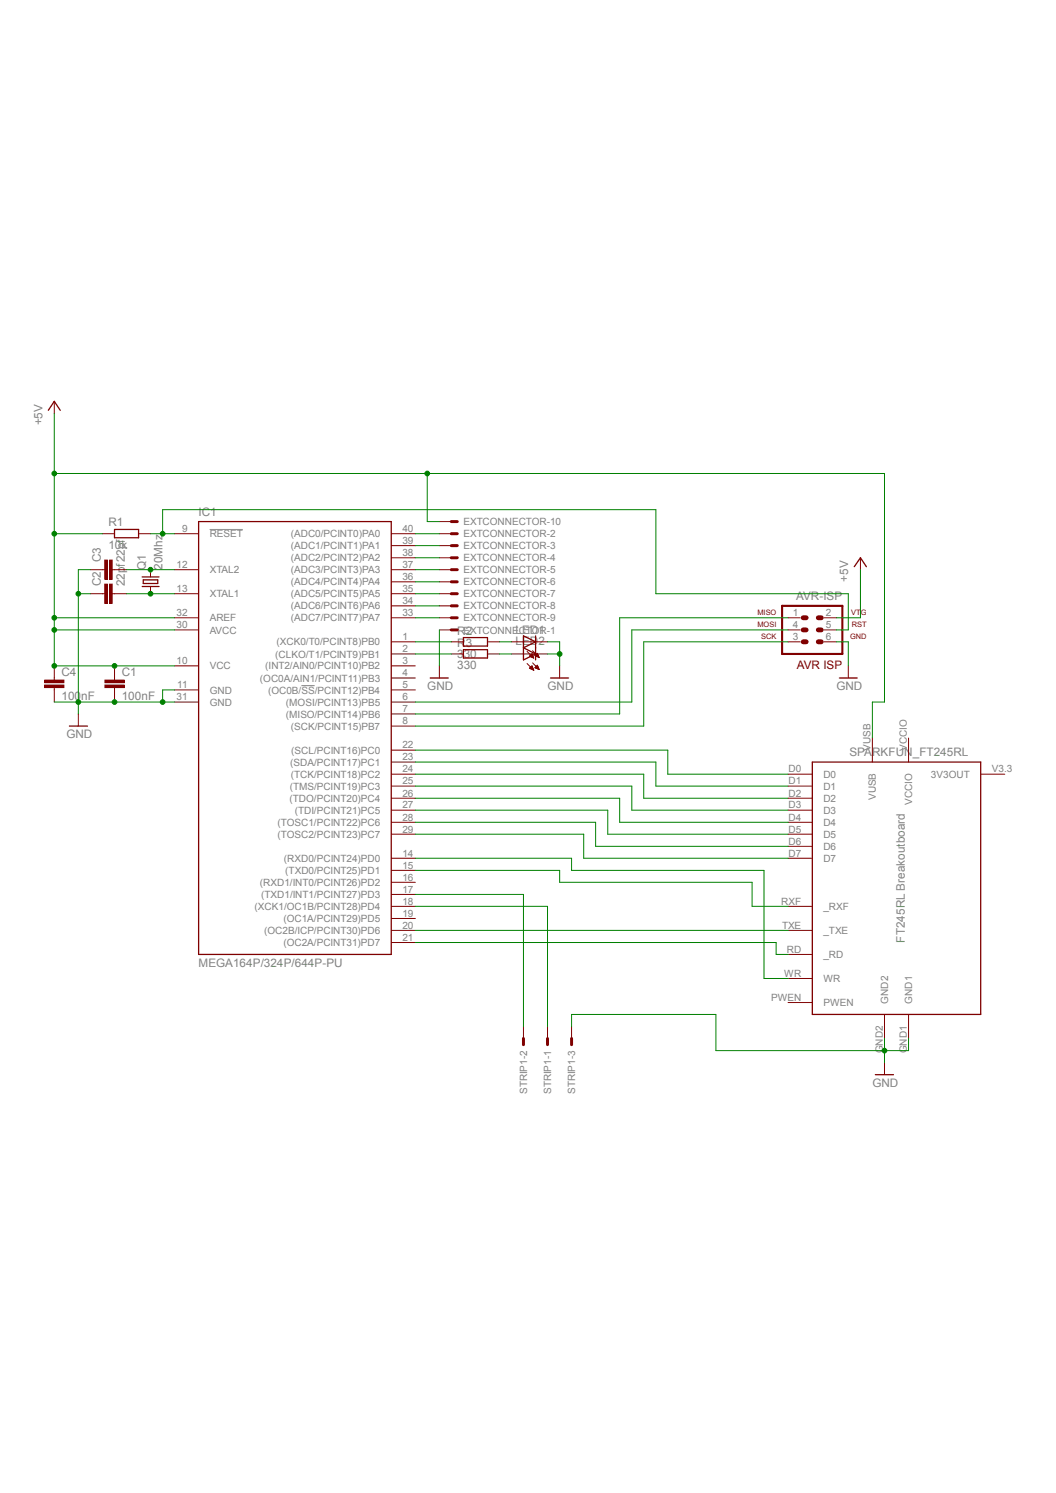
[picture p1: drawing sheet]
<svg xmlns="http://www.w3.org/2000/svg" width="210mm" height="297mm" viewBox="0 0 210 297" stroke-linecap="round" stroke-linejoin="round" font-family="sans-serif">
<path d="M41.7 105.3h6.6M59.9 136.4h2.7" fill="none" stroke="#808080" stroke-width=".2"/>
<path d="M9.6 81.6l1.2-1.8 1.2 1.8M22.8 105.3h4.8v1.7h-4.8zM39.5 103.8h38.3v86.1h-38.3z" fill="none" stroke="#800000" stroke-width=".25"/>
<g fill="none" stroke="#800000" stroke-width=".2">
<path d="M10.8 79.8v2.5M20.4 106.2h2.4M27.6 106.2h2.3M34.7 106.2h4.8M34.7 113.3h4.8M34.7 118.1h4.8M77.8 106.2h4.8M77.8 113.3h4.8M77.8 118.1h4.8M77.8 115.7h4.8M77.8 111h4.8M77.8 108.5h4.8"/>
<path d="M22.8 134.9v.4M22.8 136.8v.4M34.7 132.5h4.8M34.7 137.2h4.8M34.7 139.7h4.8M34.7 125.3h4.8M34.7 122.9h4.8M77.8 127.7h4.8M77.8 130.1h4.8M77.8 132.5h4.8M77.8 134.9h4.8M77.8 137.2h4.8"/>
<path d="M77.8 139.7h4.8M77.8 122.9h4.8M77.8 120.5h4.8M77.8 142h4.8M77.8 144.4h4.8M77.8 149.2h4.8M77.8 151.6h4.8M77.8 154h4.8M77.8 156.4h4.8M77.8 158.8h4.8M77.8 170.7h4.8M77.8 173.1h4.8"/>
<path d="M77.8 175.5h4.8M77.8 177.9h4.8M77.8 161.2h4.8M77.8 163.6h4.8M77.8 165.9h4.8M77.8 180.3h4.8M77.8 182.7h4.8M77.8 185.1h4.8M77.8 187.5h4.8"/>
</g>
<path d="M20.9 136.3h3.8v.5h-3.8z" fill-rule="evenodd" fill="#800000"/>
<path d="M20.9 136.3h3.8v.5h-3.8z" fill="none" stroke="#800000" stroke-width=".2"/>
<path d="M20.9 135.3h3.8v.5h-3.8z" fill-rule="evenodd" fill="#800000"/>
<path d="M20.4 118.1h.4M22.3 118.1h.5M29.9 113.3v1.5M29.9 116.7v1.4M20.9 135.3h3.8v.5h-3.8zM22.8 132.5v2.4M22.8 137.2v2.5" fill="none" stroke="#800000" stroke-width=".2"/>
<path d="M28.3 114.8h3.3M28.3 116.7h3.3M28.5 115.4h2.9v.7h-2.9z" fill="none" stroke="#800000" stroke-width=".25"/>
<path d="M21.8 116.2h.5v3.8h-.5z" fill-rule="evenodd" fill="#800000"/>
<path d="M21.8 116.2h.5v3.8h-.5z" fill="none" stroke="#800000" stroke-width=".2"/>
<path d="M20.8 116.2h.5v3.8h-.5z" fill-rule="evenodd" fill="#800000"/>
<path d="M18 118.1h2.4M20.4 113.3h.4M20.8 116.2h.5v3.8h-.5zM22.3 113.3h.5M22.8 118.1h2.3" fill="none" stroke="#800000" stroke-width=".2"/>
<path d="M21.8 111.4h.5v3.8h-.5z" fill-rule="evenodd" fill="#800000"/>
<path d="M21.8 111.4h.5v3.8h-.5z" fill="none" stroke="#800000" stroke-width=".2"/>
<path d="M20.8 111.4h.5v3.8h-.5z" fill-rule="evenodd" fill="#800000"/>
<g fill="none" stroke="#800000" stroke-width=".2">
<path d="M18 113.3h2.4M20.8 111.4h.5v3.8h-.5zM22.8 113.3h2.3M171.1 111v2.3M10.8 134.9v.4M10.8 136.8v.4M89.7 127.7h2.5M89.7 130.1h2.5M96.9 127.7h2.4M96.9 130.1h2.4M101.7 127.7h7.2M101.7 130.1h7.2"/>
<path d="M104.8 129.6l1.3 1.3M104.8 132l1.3 1.3M105.3 130.6l.5-.5 .3 .8zM105.3 132.9l.5-.4 .3 .8zM105.3 130.6h.7M105.4 130.5h.6M105.4 133h.6M105.4 132.9h.6M105.5 130.4h.4M105.5 132.8h.4M105.5 132.7h.4M105.5 130.6h.5"/>
<path d="M105.5 130.3h.4M105.5 133.1h.5M105.6 132.6h.3M105.6 130.3h.3M105.7 130.2h.1M105.7 132.6h.1M105.7 130.7h.3M105.7 133.1h.3M105.7 132.5h.1M105.9 129.5l1.3 1.3M105.9 130.8h.2M105.9 131.9l1.3 1.3"/>
<path d="M105.9 133.2h.2M106.1 130.9h.1M106.1 133.3h.1M106.4 130.4h.7M106.4 130.4l.8 .4M106.4 130.4l.4-.4 .4 .8M106.4 132.8h.7M106.5 130.3h.5M106.5 132.7h.5M106.5 130.5h.6M106.5 132.9h.6M106.6 130.3h.4"/>
<path d="M106.6 132.6h.4M106.6 130.2h.3M106.6 132.6h.3M106.7 130.6h.4M106.7 133h.4M106.7 132.5h.2M106.8 130h.1M106.8 132.4h.1M106.8 132.3l.4 .9-.8-.4zM106.9 130.6h.2M106.9 133.1h.2M107.1 130.7h.1"/>
<path d="M107.1 133.1h.1M111.3 132.5v2.4M156.7 127.7h2.4M156.7 122.9h2.4M156.7 125.3h2.4M163.9 127.7h2.4M163.9 122.9h2.4M163.9 125.3h2.4M168.7 132.5v2.4M15.6 142v2.4M156.7 154h4.8M156.7 156.4h4.8"/>
<path d="M156.7 158.8h4.8M173.5 146.8v4.8M180.7 146.8v4.8M195 154h4.8M156.7 161.2h4.8M156.7 163.6h4.8M156.7 165.9h4.8M156.7 168.4h4.8M156.7 170.7h4.8M156.7 180.3h4.8M156.7 185.1h4.8M156.7 189.9h4.8"/>
<path d="M156.7 194.6h4.8M156.7 199.4h4.8M104.1 204.2v2.4M108.9 204.2v2.4M113.7 204.2v2.4M175.9 201.8v4.8M175.9 211.4v2.4M180.7 201.8v4.8"/>
</g>
<path d="M169.9 112.7l1.2-1.7 1.2 1.7M92.2 126.8h4.7v1.7h-4.7zM92.2 129.2h4.7v1.7h-4.7zM104.1 126.5l2.4 1.2-2.4 1.2 2.4 1.2-2.4 1.2zM106.5 126.5v4.8M109.5 134.9h3.6M166.9 134.9h3.6M13.8 144.4h3.6M161.5 151.6h33.5v50.2h-33.5zM174.1 213.8h3.6" fill="none" stroke="#800000" stroke-width=".25"/>
<path d="M155.5 120.5h12v9.6h-12z" fill="none" stroke="#800000" stroke-width=".42"/>
<path d="M159.7 122.9h.6M159.7 125.3h.6M159.7 127.7h.6M162.7 122.9h.6M162.7 125.3h.6M162.7 127.7h.6" fill="none" stroke="#800000" stroke-width=".97"/>
<path d="M104.1 206.6v1.2M108.9 206.6v1.2M113.7 206.6v1.2" fill="none" stroke="#800000" stroke-width=".59"/>
<path d="M8.9 136.3h3.8v.5h-3.8z" fill-rule="evenodd" fill="#800000"/>
<path d="M8.9 136.3h3.8v.5h-3.8z" fill="none" stroke="#800000" stroke-width=".2"/>
<path d="M8.9 135.3h3.8v.5h-3.8z" fill-rule="evenodd" fill="#800000"/>
<g fill="none" stroke="#800000" stroke-width=".2">
<path d="M87.4 106.2h2.3M87.4 108.5h2.3M87.4 111h2.3M87.4 113.3h2.3M87.4 115.7h2.3M87.4 118.1h2.3M87.4 103.8h2.3M8.9 135.3h3.8v.5h-3.8zM10.8 132.5v2.4M10.8 137.2v2.5M87.4 125.3h2.3M87.4 120.5h2.3"/>
<path d="M87.4 122.9h2.3M87.4 132.5v2.4"/>
</g>
<path d="M89.7 106.2h1.2M89.7 108.5h1.2M89.7 111h1.2M89.7 113.3h1.2M89.7 115.7h1.2M89.7 118.1h1.2M89.7 103.8h1.2M89.7 125.3h1.2M89.7 120.5h1.2M89.7 122.9h1.2" fill="none" stroke="#800000" stroke-width=".59"/>
<path d="M85.6 134.9h3.6" fill="none" stroke="#800000" stroke-width=".25"/>
<path d="M29.9 106.2h4.8M32.3 106.2v-4.8h98.1v16.7M156.7 127.7h-28.7v16.7h-45.4M156.7 122.9h-33.5v19.1h-40.6" fill="none" stroke="#008000" stroke-width=".2"/>
<circle cx="32.3" cy="106.2" r=".46" fill="#008000"/>
<g fill="none" stroke="#008000" stroke-width=".2">
<path d="M15.6 118.1h2.4M18 113.3h-2.4v28.7M130.4 118.1h38.3v7.2h-2.4M15.6 139.7h19.1M34.7 137.2h-2.4v2.5"/>
<circle cx="32.3" cy="106.2" r=".46"/>
</g>
<circle cx="15.6" cy="118.1" r=".46" fill="#008000"/>
<circle cx="15.6" cy="118.1" r=".46" fill="none" stroke="#008000" stroke-width=".2"/>
<circle cx="32.3" cy="139.7" r=".46" fill="#008000"/>
<circle cx="32.3" cy="139.7" r=".46" fill="none" stroke="#008000" stroke-width=".2"/>
<circle cx="22.8" cy="139.7" r=".46" fill="#008000"/>
<circle cx="22.8" cy="139.7" r=".46" fill="none" stroke="#008000" stroke-width=".2"/>
<circle cx="15.6" cy="139.7" r=".46" fill="#008000"/>
<g fill="none" stroke="#008000" stroke-width=".2">
<path d="M10.8 139.7h4.8M175.9 206.6v4.8"/>
<circle cx="15.6" cy="139.7" r=".46"/>
</g>
<circle cx="175.9" cy="209" r=".46" fill="#008000"/>
<g fill="none" stroke="#008000" stroke-width=".2">
<path d="M108.9 127.7h2.4v4.8M108.9 130.1h2.4M166.3 127.7h2.4v4.8M113.7 204.2v-2.4h28.7v7.2h38.3v-2.4"/>
<circle cx="175.9" cy="209" r=".46"/>
</g>
<circle cx="111.3" cy="130.1" r=".46" fill="#008000"/>
<g fill="none" stroke="#008000" stroke-width=".2">
<path d="M10.8 82.3v50.2h23.9M10.8 106.2h9.6M87.4 125.3v7.2"/>
<circle cx="111.3" cy="130.1" r=".46"/>
</g>
<circle cx="10.8" cy="106.2" r=".46" fill="#008000"/>
<circle cx="10.8" cy="106.2" r=".46" fill="none" stroke="#008000" stroke-width=".2"/>
<circle cx="22.8" cy="132.5" r=".46" fill="#008000"/>
<g fill="none" stroke="#008000" stroke-width=".2">
<path d="M10.8 122.9h23.9"/>
<circle cx="22.8" cy="132.5" r=".46"/>
</g>
<circle cx="10.8" cy="122.9" r=".46" fill="#008000"/>
<g fill="none" stroke="#008000" stroke-width=".2">
<path d="M10.8 125.3h23.9"/>
<circle cx="10.8" cy="122.9" r=".46"/>
</g>
<circle cx="10.8" cy="125.3" r=".46" fill="#008000"/>
<g fill="none" stroke="#008000" stroke-width=".2">
<path d="M85 94.2h90.9v45.5h-2.4v7.1"/>
<circle cx="10.8" cy="125.3" r=".46"/>
</g>
<circle cx="10.8" cy="94.2" r=".46" fill="#008000"/>
<circle cx="10.8" cy="94.2" r=".46" fill="none" stroke="#008000" stroke-width=".2"/>
<circle cx="10.8" cy="132.5" r=".46" fill="#008000"/>
<g fill="none" stroke="#008000" stroke-width=".2">
<path d="M10.8 94.2h74.2v9.6h2.4"/>
<circle cx="10.8" cy="132.5" r=".46"/>
</g>
<circle cx="85" cy="94.2" r=".46" fill="#008000"/>
<g fill="none" stroke="#008000" stroke-width=".2">
<path d="M25.1 118.1h9.6M171.1 113.3v9.6h-4.8"/>
<circle cx="85" cy="94.2" r=".46"/>
</g>
<circle cx="29.9" cy="118.1" r=".46" fill="#008000"/>
<g fill="none" stroke="#008000" stroke-width=".2">
<path d="M25.1 113.3h9.6"/>
<circle cx="29.9" cy="118.1" r=".46"/>
</g>
<circle cx="29.9" cy="113.3" r=".46" fill="#008000"/>
<g fill="none" stroke="#008000" stroke-width=".2">
<path d="M82.6 106.2h4.8M82.6 108.5h4.8M82.6 111h4.8M82.6 113.3h4.8M82.6 115.7h4.8M82.6 118.1h4.8M82.6 127.7h7.1M82.6 130.1h7.1M82.6 120.5h4.8M82.6 122.9h4.8M99.3 127.7h2.4M99.3 130.1h2.4"/>
<path d="M156.7 125.3h-31.1v14.4h-43M82.6 154h45.4v4.8h28.7M82.6 149.2h50.2v4.8h23.9M82.6 151.6h47.8v4.8h26.3M82.6 156.4h43v4.8h31.1M82.6 158.8h40.6v4.8h33.5M82.6 161.2h38.3v4.7h35.8M82.6 163.6h35.8v4.8h38.3M82.6 165.9h33.5v4.8h40.6M82.6 170.7h31.1v2.4h38.2v21.5h4.8M82.6 173.1h28.7v2.4h38.3v4.8h7.1M82.6 177.9h21.5v26.3"/>
<path d="M82.6 185.1h74.1M82.6 180.3h26.3v23.9M82.6 187.5h71.7v2.4h2.4"/>
<circle cx="29.9" cy="113.3" r=".46"/>
</g>
<g font-size="2.3" fill="#808080">
<text x="8.4" y="84.6" transform="rotate(-90 8.4 84.6)">+5V</text>
<text x="21.5" y="104.7">R1</text>
<text x="39.5" y="102.6">IC1</text>
<text x="20" y="111.9" transform="rotate(-90 20 111.9)">C3</text>
<text x="21.5" y="109.3">10k</text>
<text x="29" y="113.3" transform="rotate(-90 29 113.3)">Q1</text>
<text x="32.3" y="113.3" transform="rotate(-90 32.3 113.3)">20Mhz</text>
<text x="20" y="116.7" transform="rotate(-90 20 116.7)">C2</text>
<text x="24.8" y="116.7" transform="rotate(-90 24.8 116.7)">22pf22pf</text>
<text x="158.3" y="119.3">AVR-ISP</text>
<text x="168.7" y="115.7" transform="rotate(-90 168.7 115.7)">+5V</text>
<text x="90.9" y="130.8">330</text>
<text x="90.9" y="126.3">R2</text>
<text x="90.9" y="128.6">R3</text>
<text x="102.5" y="126">LED1</text>
<text x="102.5" y="128.4">LED2</text>
<text x="12.2" y="134.5">C4</text>
<text x="24.2" y="134.5">C1</text>
<text x="85" y="137.2">GND</text>
<text x="90.9" y="133.2">330</text>
<text x="108.9" y="137.2">GND</text>
<text x="166.3" y="137.2">GND</text>
<text x="12.2" y="139.3">100nF</text>
<text x="24.2" y="139.3">100nF</text>
<text x="13.2" y="146.8">GND</text>
<text x="168.9" y="150.4">SPARKFUN_FT245RL</text>
<text x="180" y="187.5" transform="rotate(-90 180 187.5)">FT245RL Breakoutboard</text>
<text x="39.5" y="192.3">MEGA164P/324P/644P-PU</text>
<text x="173.5" y="216.2">GND</text>
</g>
<text font-size="2.3" fill="#800000" x="158.5" y="133.1">AVR ISP</text>
<g font-size="2" fill="#808080">
<text x="36.2" y="105.8">9</text>
<text x="41.7" y="106.9">RESET</text>
<text x="57.8" y="106.9">(ADC0/PCINT0)PA0</text>
<text x="80" y="105.8">40</text>
<text x="92.2" y="106.9">EXTCONNECTOR-2</text>
<text x="92.2" y="104.5">EXTCONNECTOR-10</text>
<text x="35.1" y="113">12</text>
<text x="57.8" y="111.7">(ADC2/PCINT2)PA2</text>
<text x="57.8" y="109.3">(ADC1/PCINT1)PA1</text>
<text x="80" y="113">37</text>
<text x="80" y="110.6">38</text>
<text x="80" y="108.2">39</text>
<text x="92.2" y="109.3">EXTCONNECTOR-3</text>
<text x="92.2" y="111.7">EXTCONNECTOR-4</text>
<text x="35.1" y="117.8">13</text>
<text x="41.7" y="114">XTAL2</text>
<text x="41.7" y="118.8">XTAL1</text>
<text x="57.8" y="118.8">(ADC5/PCINT5)PA5</text>
<text x="57.8" y="116.5">(ADC4/PCINT4)PA4</text>
<text x="57.8" y="114">(ADC3/PCINT3)PA3</text>
<text x="80" y="117.8">35</text>
<text x="80" y="115.4">36</text>
<text x="92.2" y="114">EXTCONNECTOR-5</text>
<text x="92.2" y="116.5">EXTCONNECTOR-6</text>
<text x="92.2" y="118.8">EXTCONNECTOR-7</text>
<text x="35.1" y="125">30</text>
<text x="35.1" y="122.6">32</text>
<text x="41.7" y="123.6">AREF</text>
<text x="57.8" y="123.6">(ADC7/PCINT7)PA7</text>
<text x="57.8" y="121.2">(ADC6/PCINT6)PA6</text>
<text x="80" y="122.6">33</text>
<text x="80" y="120.2">34</text>
<text x="92.2" y="121.2">EXTCONNECTOR-8</text>
<text x="92.2" y="123.6">EXTCONNECTOR-9</text>
<text x="157.7" y="122.6">1</text>
<text x="157.7" y="125">4</text>
<text x="164.3" y="122.6">2</text>
<text x="164.3" y="125">5</text>
<text x="41.7" y="126">AVCC</text>
<text x="54.7" y="130.8">(CLKO/T1/PCINT9)PB1</text>
<text x="55" y="128.4">(XCK0/T0/PCINT8)PB0</text>
<text x="80" y="127.3">1</text>
<text x="80" y="129.8">2</text>
<text x="92.2" y="126">EXTCONNECTOR-1</text>
<text x="157.7" y="127.3">3</text>
<text x="164.3" y="127.3">6</text>
<text x="35.1" y="132.1">10</text>
<text x="35.2" y="136.9">11</text>
<text x="41.7" y="133.2">VCC</text>
<text x="41.7" y="138">GND</text>
<text x="51.7" y="135.6">(OC0A/AIN1/PCINT11)PB3</text>
<text x="52.7" y="133.2">(INT2/AIN0/PCINT10)PB2</text>
<text x="53.3" y="138">(OC0B/SS/PCINT12)PB4</text>
<text x="80" y="132.1">3</text>
<text x="80" y="134.5">4</text>
<text x="80" y="136.9">5</text>
<text x="35.1" y="139.3">31</text>
<text x="41.7" y="140.4">GND</text>
<text x="56.9" y="140.4">(MOSI/PCINT13)PB5</text>
<text x="56.9" y="142.7">(MISO/PCINT14)PB6</text>
<text x="80" y="139.3">6</text>
<text x="80" y="141.7">7</text>
<text x="57.8" y="145.2">(SCK/PCINT15)PB7</text>
<text x="57.9" y="149.9">(SCL/PCINT16)PC0</text>
<text x="80" y="144.1">8</text>
<text x="80" y="148.9">22</text>
<text x="173.1" y="149.4" transform="rotate(-90 173.1 149.4)">VUSB</text>
<text x="180.3" y="149.4" transform="rotate(-90 180.3 149.4)">VCCIO</text>
<text x="57.7" y="152.3">(SDA/PCINT17)PC1</text>
<text x="57.8" y="154.7">(TCK/PCINT18)PC2</text>
<text x="80" y="151.3">23</text>
<text x="80" y="153.7">24</text>
<text x="156.8" y="153.7">D0</text>
<text x="163.7" y="154.7">D0</text>
<text x="185.1" y="154.7">3V3OUT</text>
<text x="197.2" y="153.7">V3.3</text>
<text x="57.6" y="159.5">(TDO/PCINT20)PC4</text>
<text x="57.6" y="157.1">(TMS/PCINT19)PC3</text>
<text x="58.6" y="161.9">(TDI/PCINT21)PC5</text>
<text x="80" y="156">25</text>
<text x="80" y="158.5">26</text>
<text x="80" y="160.8">27</text>
<text x="156.8" y="156">D1</text>
<text x="156.8" y="158.5">D2</text>
<text x="156.8" y="160.8">D3</text>
<text x="163.7" y="157.1">D1</text>
<text x="163.7" y="159.5">D2</text>
<text x="163.7" y="161.9">D3</text>
<text x="174.2" y="159.2" transform="rotate(-90 174.2 159.2)">VUSB</text>
<text x="181.4" y="160.1" transform="rotate(-90 181.4 160.1)">VCCIO</text>
<text x="55.2" y="164.3">(TOSC1/PCINT22)PC6</text>
<text x="55.2" y="166.7">(TOSC2/PCINT23)PC7</text>
<text x="80" y="163.2">28</text>
<text x="80" y="165.6">29</text>
<text x="156.8" y="163.2">D4</text>
<text x="156.8" y="165.6">D5</text>
<text x="163.7" y="164.3">D4</text>
<text x="163.7" y="166.7">D5</text>
<text x="56.5" y="171.5">(RXD0/PCINT24)PD0</text>
<text x="56.7" y="173.9">(TXD0/PCINT25)PD1</text>
<text x="80" y="170.4">14</text>
<text x="80" y="172.8">15</text>
<text x="156.8" y="168">D6</text>
<text x="156.8" y="170.4">D7</text>
<text x="163.7" y="169.1">D6</text>
<text x="163.7" y="171.5">D7</text>
<text x="51.7" y="176.2">(RXD1/INT0/PCINT26)PD2</text>
<text x="51.9" y="178.6">(TXD1/INT1/PCINT27)PD3</text>
<text x="80" y="175.2">16</text>
<text x="80" y="177.6">17</text>
<text x="80" y="180">18</text>
<text x="155.4" y="180">RXF</text>
<text x="50.6" y="181">(XCK1/OC1B/PCINT28)PD4</text>
<text x="52.5" y="185.8">(OC2B/ICP/PCINT30)PD6</text>
<text x="56.3" y="183.4">(OC1A/PCINT29)PD5</text>
<text x="80" y="182.4">19</text>
<text x="80" y="184.7">20</text>
<text x="155.5" y="184.7">TXE</text>
<text x="163.7" y="181">_RXF</text>
<text x="163.7" y="185.8">_TXE</text>
<text x="56.3" y="188.2">(OC2A/PCINT31)PD7</text>
<text x="80" y="187.2">21</text>
<text x="156.5" y="189.5">RD</text>
<text x="163.7" y="190.6">_RD</text>
<text x="156" y="194.3">WR</text>
<text x="163.7" y="195.4">WR</text>
<text x="153.3" y="199.1">PWEN</text>
<text x="163.7" y="200.2">PWEN</text>
<text x="176.6" y="199.6" transform="rotate(-90 176.6 199.6)">GND2</text>
<text x="181.4" y="199.6" transform="rotate(-90 181.4 199.6)">GND1</text>
<text x="175.6" y="209.6" transform="rotate(-90 175.6 209.6)">GND2</text>
<text x="180.3" y="209.6" transform="rotate(-90 180.3 209.6)">GND1</text>
<text x="104.8" y="217.6" transform="rotate(-90 104.8 217.6)">STRIP1-2</text>
<text x="109.6" y="217.6" transform="rotate(-90 109.6 217.6)">STRIP1-1</text>
<text x="114.4" y="217.6" transform="rotate(-90 114.4 217.6)">STRIP1-3</text>
</g>
<g font-size="1.5" fill="#800000">
<text x="150.6" y="124.7">MOSI</text>
<text x="150.6" y="122.3">MISO</text>
<text x="169.3" y="122.3">VTG</text>
<text x="169.4" y="124.7">RST</text>
<text x="151.3" y="127.1">SCK</text>
<text x="169" y="127.1">GND</text>
</g>
</svg>
